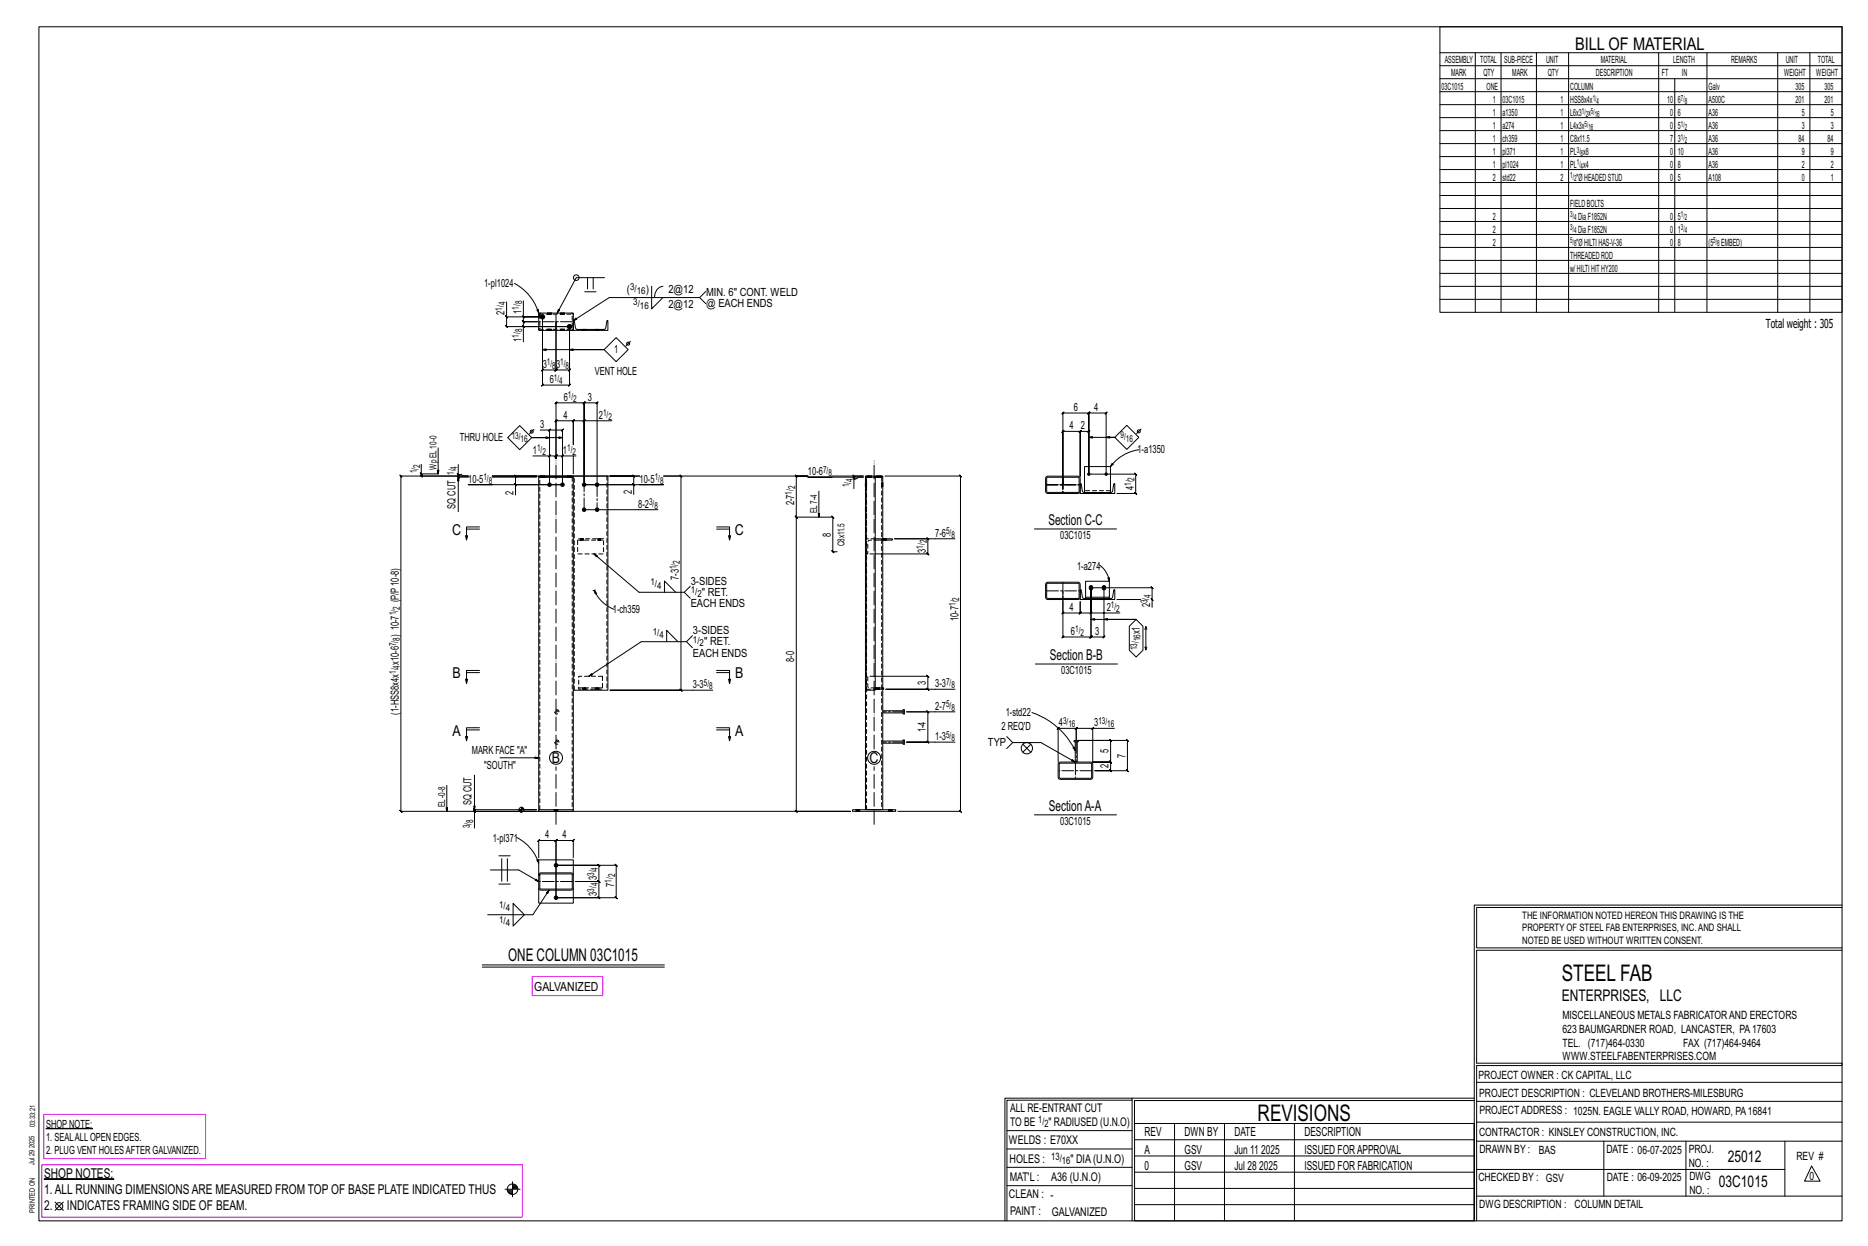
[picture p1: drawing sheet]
<svg xmlns="http://www.w3.org/2000/svg" width="914mm" height="610mm" viewBox="0 0 914 610" stroke-linecap="round" stroke-linejoin="round" font-family="sans-serif">
<g fill="#000" stroke="#000" stroke-width=".49">
<path d="M23 552h22zM22 577h34z"/>
<circle cx="266" cy="155" r="1.1"/>
<circle cx="279" cy="160" r="1.1"/>
<circle cx="269" cy="237" r=".9"/>
<circle cx="275" cy="237" r=".9"/>
<circle cx="286" cy="237" r=".9"/>
<circle cx="292" cy="237" r=".9"/>
<circle cx="533" cy="232" r=".6"/>
<circle cx="541" cy="232" r=".6"/>
<circle cx="286" cy="249" r=".9"/>
<circle cx="292" cy="249" r=".9"/>
<circle cx="534" cy="288" r="1"/>
<circle cx="541" cy="288" r="1"/>
<circle cx="272" cy="439" r=".9"/>
<circle cx="272" cy="423" r=".9"/>
</g>
<g fill="none" stroke="#000" stroke-width=".49">
<path d="M19 13h883v584h-883zM705 13h197v140h-197zM705 26h197M705 32h197M705 39h197M722 26v127M735 26v127M752 26v127M768 26v127M812 26v127M820 39v114M836 26v127"/>
<path d="M870 26v127M886 26v127M705 45h197M705 51h197M705 58h197M705 64h197M705 70h197M705 77h197M705 83h197M705 89h197M705 96h197M705 102h197"/>
<path d="M705 108h197M705 115h197M252 139a24 24 0 0 1 12 14M288 136v5M290 136v5M296 136h-14l-9 17M705 121h197M705 127h197M705 134h197M247 155l1 1zM248 155v5l-1-1 1 1h31M256 159l1 1z"/>
<path d="M256 155l1 1zM256 155v2l1 1-1-1h7h-7l1 1-1-1v3M256 147v8h10h-18v-7M263 152v-1l1 2zM264 153h17v9h-17zM266 155v26l-1 1 1-1h6v1l1-1h-1v-24v24v1l1-1h-1h7l-1 1 1-1v-21v28l-1 1 1-1h-13l-1 1 1-1zM268 153h.1M268 154h.1M270 153h.1M270 154h.1M274 153h.1M274 154h.1"/>
<path d="M276 153h.1M276 154h.1M279 160h-23v7M281 157l1 4h1h13l1-4h1v5h-17zM286 143h6M319 140v11l6-5M325 140a5 5 0 0 0-5 6M342 146l3 3M345 143l-3 3h-44l-17 11M705 140h197M705 146h197M266 171h30h-17"/>
<path d="M268 161h.1M268 162h.1M270 161h.1M270 162h.1M274 161h.1M274 162h.1M276 161h.1M276 162h.1M285 161h.1M285 162h.1M287 161h.1M287 162h.1"/>
<path d="M291 161h.1M291 162h.1M293 161h.1M293 162h.1M296 171l6-6 5 6-5 6zM309 167l-3 2M214 219v13v-2h1l-1 2h-8v-5M249 214l5-6 6 6-6 6zM261 210l-2 2M264 210h5v27v-14h-8M269 210l-1 1 1-1zM269 210h6v1l1-1h-1v27h-23v5"/>
<path d="M269 214h-9h15M286 206v-1l-1 1zM286 206h-5v-1l-1 1h1v12v-12v-1l-1 1h1h-9l1-1-1 1v18l1-1-1 1v-1h-3M300 206h-14v30M533 214h13h-5M546 214l6-6 5 6-5 6zM559 210l-3 2M206 231l1 1zM206 232v1v-1l1 1h-1h23M224 232l1 1zM224 227v5h2l1 1h2M224 232v1l1 1-1-1h5"/>
<path d="M224 233v17M229 233h-33v-1l1 1h-1v164v-1l1 1h-1h220h-26l-1-1 1 1v-144v1l-1-1h1h18v17l-1-1 1 1h2M241 233h72h-14h11v-1l1 1h-1v4M241 233h22M252 237l1 1zM263 233h-11v-1l1 1h-1v4M264 233h17h-17zM264 233v163M264 233h.1M265 233h15M267 233h.1M269 223l-1 1z"/>
<path d="M275 223h-3h1l-1 1v-1v1v-27v1l1-1h-1h14l-1 1 1-1v39v-39l-1 1 1-1h6v1l1-1h-1v39M276 223l-1 1zM278 233h.1M280 233h.1M281 233h17v105h-17zM281 223v9zM282 223h-7v14h-46h12M310 237l1 1zM313 237h12h-39h24v5M407 233h16zM407 233h-12h28l-5 1v5M417 234l1 1z"/>
<path d="M423 233h-5l-1-1 1 1v1M424 236h.1M424 238h.1M424 233h4v105h-4zM424 233h.1M427 233h.1M428 233h4h-4h3M429 233h.1M431 233h.1M432 236h.1M432 238h.1M432 233v31"/>
<path d="M433 233h37v-1l1 1h-1v164v-1l1 1h-1h-30M512 233h16l1 1v7h-1h-16v-1zM513 234h15v7h-15zM529 237l1 3 1 1h13l1-4h1v4h-17zM541 232v-30h1l-1 1v-1h-8l-1 1 1-1v30v-30l-1 1 1-1h-13h1l-1 1v-1v35v-26v1l1-1h-1h9l-1 1 1-1v22v-22l-1 1 1-1h4l-1 1 1-1v21h23l-1-1 1 1v9h-1l1 1v-1h-9M544 227h1l-1 1zM557 220a21 21 0 0 0-13 8M228 259h7M235 258h-7v6l1-2M286 249h36M351 258h6v6l1-2M351 259h6"/>
<path d="M390 253v1l-1-1h1v-20l-1-1 1 1h5h-70h8v-1l1 1h-1v105v-1l1 1h-1h-34h50M401 240v13M407 253l1 1zM424 249h.1M424 250h.1M506 259h41M531 241v-13h13v13M228 262v2M284 264h.1M285 264h.1M291 271l22 19h22l3-3M293 264h.1"/>
<path d="M294 264h.1M357 262v2M428 264h9h-9M432 264v73M433 264h.1M434 264h.1M467 264h-29h16v-1l1 1h-1v7l1 1-1-1h-28M538 276a12 12 0 0 1 5 8M291 289l1 1-1 1zM291 289a18 18 0 0 0 10 9M291 289h-1M291 289h.1"/>
<path d="M325 290v-6l6 6M335 290l3 3M512 285h16l1 1v7h-1h-16v-1zM513 286l15-1v7l-15 1zM520 294v6l1-1-1 1h9h-1l1-1v1v-6v6h-1l1-1v1h5M520 289v23l1-1-1 1h14l1-1-1 1v-24h30l-1-1 1 1v9M529 289l1 3 1 1h13l1-4h1v4h-17zM531 293v-1h12v1M531 292v-8h12v8M540 288v24l1-1-1 1h-6l1-1-1 1v-24v12h14M542 283h1v1zM547 293h11"/>
<path d="M563 293l1 1zM326 314v-6l6 6M336 314l3 3M339 311l-3 3h-22l-26 17M534 300l1-1zM534 303h22h-16M553 306l3-3 3 3v12l-3 3-3-3zM560 308l1-1v1M561 307v11l-1-1M561 317v1M228 332v2M228 329h7"/>
<path d="M235 328h-7v6l1-2M281 338v58M351 328h6v6l1-2M351 329h6M357 332v2M424 338v58M426 331h28v-1l1 1h-1v6l1 1-1-1h-20h33M428 337h.1M428 337h5h-5M430 337h.1M432 337v59M507 325h40"/>
<path d="M228 357h7M235 356h-7v6l1-2M351 356h6v6l1-2M351 357h6M432 348h10M432 349h10M442 347h1v2h-1zM467 348h-23h10l1 1-1-1v15l1 1-1-1h-10h23M505 349a37 37 0 0 1 21 18M535 356h-8l-1 1 1-1v6v-6l-1 1 1-1h-9l-1 1 1-1v17M535 356l-1 1zM546 356h-11v17"/>
<path d="M228 360v2M232 379v17M245 371h19M357 360v2M432 363h10M432 364h10M442 362h1v2h-1zM493 360l3 3h14l16 10-1-1 1 1v-10M496 363l-3 3M501 364l2 2 2-2M501 368l2-2 2 2M518 373h16l1 1v7h-1h-15l-1-1z"/>
<path d="M519 374l15-1v7l-15 1zM525 366l1-1v2zM526 362h2v1h-2zM527 363v10M528 362h24h-1l1 1v-1v15h-1l1 1v-1h-16h8v1l-1-1h1v-4l-1-1 1 1h-9h9l-1-1 1 1v-11v1l-1-1h1zM219 384v13M232 396l1 1zM254 396h9h-31l1 1-1-1v1M254 396h1M254 397h1M255 397h.1M255 395v3"/>
<path d="M255 396h1M255 395h1M263 397h-31v8M264 396h17v1h-17zM271 396h.1M271 397h.1M273 396h.1M273 397h.1M417 396h21v1h-21zM419 396h.1M419 397h.1M421 396h.1"/>
<path d="M421 397h.1M425 396h6M435 396h.1M435 397h.1M437 396h.1M437 397h.1M506 399h41M244 419h6M253 410a22 22 0 0 1 11 12M264 420v-9l-1 1 1-1h8v1l1-1h-1v28h21l1 1-1-1v-8l1 1-1-1h-11h11l1 1-1-1v-8l1 1-1-1h-21h30h-1l1 1v-1v16h-1l1 1v-1h-30v-28v1l1-1h-1h9l-1 1 1-1v9M240 426h14l10 5M244 433h6"/>
<path d="M246 420v11M248 420v11M263 421v-1l1 2zM264 428v-7h17l-1 14h-16v-1v-6v-1h16l1 1M264 434v8h17v-8M264 428h16v7h-15zM269 436l-8 12h-22M251 442l6 6-6 5zM722 443v154M722 443h180M902 444h-179v20h179M236 472h89"/>
<path d="M236 473h89M902 465h-179v55h179v1h-179v76M554 538h-61v59M554 537h168M722 538h-167v13M723 539h179M723 530h179M493 553h61M555 550h167v47h-167zM555 558h167M575 550v47M599 550v47"/>
<path d="M634 550v47M723 549h179M723 558h179M785 558v27M825 558v27M874 558v27M251 578v8M251 580h1M493 571h61M493 562h61M555 573h167M555 566h167"/>
<path d="M723 572h151M887 570l4 8h-8zM27 588l4 4M31 588l-4 4M247 582h8M248 582h3M248 583h3M249 583h2M249 584h2M251 581h2M251 580h2M492 597v-60h62v60"/>
<path d="M493 580h61M555 589h167M555 581h167M723 585h179"/>
<circle cx="282" cy="136" r="1.4"/>
<circle cx="307" cy="168" r=".7"/>
<circle cx="260" cy="211" r=".7"/>
<circle cx="557" cy="211" r=".7"/>
<circle cx="272" cy="371" r="3"/>
<circle cx="428" cy="371" r="3"/>
<circle cx="503" cy="366" r="2.8"/>
<circle cx="255" cy="396" r="1.2"/>
<circle cx="29" cy="590" r="1.8"/>
<circle cx="251" cy="582" r="2.6"/>
</g>
<path d="M260 478h35v9h-35zM22 545h79v22h-79zM21 570h235v26h-235z" fill="none" stroke="#f0f" stroke-width=".5"/>
<g fill="none" stroke="#000" stroke-width=".49" stroke-dasharray="2 1.4">
<path d="M264 154h.1M264 154h16v7h-15zM265 153l-1 1M268 153v1M268 153h.1M269 153l-1 1M269 153v1zM269 154h.1M269 153v1M270 153v1M270 153h.1M270 154h.1"/>
<path d="M270 154v-1M274 153v1M274 153h1M275 153l-1 1M275 153v1M275 153l1 1zM275 154h.1M276 153v1M276 153h.1M276 154h.1M276 154v-1M281 154l-1-1"/>
<path d="M264 161l1 1M268 161h.1M268 161v1M268 162h.1M268 162v-1M269 161v1zM269 162v-1M269 162l1-1M269 161h.1M270 162v-1M270 162h.1M274 161h1"/>
<path d="M274 161v1M275 162h-1M275 162v-1M275 161v1zM275 162l1-1M275 161h1M276 162v-1M276 162h.1M280 162l1-1M285 161h.1M285 161v1M285 162h.1"/>
<path d="M285 162v-1M286 161v1zM286 162v-1M286 162l1-1M286 161h.1M287 162v-1M287 162h.1M291 161h.1M291 161v1M291 162h.1M292 162v-1M292 161v1z"/>
<path d="M292 162l1-1M292 161h1M293 162v-1M293 162h.1M264 233h1M264 233h.1M265 233h-1M265 233h.1M265 233h1zM266 233h.1M266 233h1M267 233h.1"/>
<path d="M278 233h.1M278 233h1zM279 233h1M279 233h.1M280 233h.1M280 233v163M297 233v105M424 237h.1M424 236h.1M424 238h.1M424 237v1M424 233h4h-3"/>
<path d="M424 233h1M424 233h.1M425 233h-1M425 233h.1M425 233h1zM426 233h.1M426 233h1M427 233h.1M427 233h-1M429 233h.1M430 233h.1M430 233h1"/>
<path d="M431 233h.1M432 237h.1M432 238h.1M432 233v163M432 236h.1M432 237v-1M424 249h.1M424 250h.1M424 249v1M544 240h-13M283 264h12v7h-12zM283 264h12"/>
<path d="M284 264h.1M285 264h.1M293 264h.1M293 264h1M294 264h.1M424 271h1v-6l1-1h2M428 264h-4M432 264h.1M433 264h.1M433 264h1M434 264h.1M281 338v-105"/>
<path d="M283 331h12v6h-12zM285 337h.1M286 337h.1M286 337h1M287 337h.1M291 337h.1M292 337h.1M293 337h.1M293 337h-1h1M295 337h-12M424 338v-105M424 337h4"/>
<path d="M428 337h.1M428 337l-3-1v-5h-1M429 337h.1M430 337h.1M430 337h-1h1M432 337h.1M264 396v-163M271 396v1M271 396h.1M272 396l-1 1M272 396v1zM272 396v1"/>
<path d="M272 397h.1M273 396v1M273 396h.1M273 397h.1M273 397v-1M419 396v1M419 396h.1M420 396l-1 1M420 396v1zM420 397h.1M420 396v1M421 396v1"/>
<path d="M421 396h.1M421 397h.1M421 397v-1M424 396v-163M435 396v1M435 396h.1M436 396v1zM436 396l-1 1M436 397h-1M436 396v1M437 396h.1M437 397h.1"/>
<path d="M437 397v-1M264 428h.1"/>
<circle cx="273" cy="348" r=".5"/>
<circle cx="273" cy="348" r="1.1"/>
<circle cx="273" cy="363" r=".5"/>
<circle cx="273" cy="363" r="1.1"/>
</g>
<path d="M272 366v-141M428 366v-141M272 403v-28M428 403v-28" fill="none" stroke="#000" stroke-width=".49" stroke-dasharray="6.8 1 0 1"/>
<g fill="none" stroke="#000" stroke-width=".49" stroke-dasharray="5.8 1 1 1">
<path d="M272 154v7M280 157h-16M292 237v12M512 237h16zM520 233v8zM286 249v-12M512 289h16M520 285v8M443 348h-11M443 363h-11M526 373v8M527 363v10"/>
<path d="M534 377h-16M280 431h-16"/>
</g>
<g font-size="11.2">
<text x="764" y="480">STEEL FAB</text>
<text x="616" y="548">REVISIONS</text>
</g>
<g font-size="8.6">
<text x="771" y="24">BILL OF MATERIAL</text>
<text x="249" y="470">ONE COLUMN 03C1015</text>
</g>
<g font-size="7.9">
<text x="765" y="490">ENTERPRISES, LLC</text>
<text x="846" y="569">25012</text>
<text x="841" y="581">03C1015</text>
</g>
<g font-size="7.3">
<text x="513" y="257">Section C-C</text>
<text x="221" y="262">C</text>
<text x="360" y="262">C</text>
<text x="514" y="323">Section B-B</text>
<text x="221" y="332">B</text>
<text x="360" y="332">B</text>
<text x="221" y="360">A</text>
<text x="360" y="360">A</text>
<text x="270" y="373">B</text>
<text x="426" y="373">C</text>
<text x="513" y="397">SectionA-A</text>
</g>
<g font-size="6.6">
<text x="22" y="576">SHOP NOTES:</text>
<text x="22" y="584">1.ALL RUNNING DIMENSIONSARE MEASURED FROM TOP OF BASE PLATE INDICATED THUS</text>
<text x="22" y="592">2.</text>
<text x="33" y="592">INDICATES FRAMING SIDE OF BEAM.</text>
</g>
<g font-size="6.1">
<text x="864" y="161">Total weight : 305</text>
<text x="262" y="485">GALVANIZED</text>
<text x="560" y="556">REV</text>
<text x="580" y="556">DWN BY</text>
<text x="604" y="556">DATE</text>
<text x="639" y="556">DESCRIPTION</text>
<text x="560" y="564">A</text>
<text x="580" y="564">GSV</text>
<text x="604" y="564">Jun 11</text>
<text x="617" y="564">2025</text>
<text x="639" y="564">ISSUED FORAPPROVAL</text>
<text x="560" y="572">0</text>
<text x="580" y="572">GSV</text>
<text x="604" y="572">Jul 28</text>
<text x="616" y="572">2025</text>
<text x="639" y="572">ISSUED FOR FABRICATION</text>
</g>
<g font-size="5.9">
<text x="494" y="560">WELDS : E70XX</text>
<text x="494" y="569">HOLES :</text>
<text x="524" y="569">&quot; DIA(U.N.O)</text>
<text x="494" y="578">MAT'L :</text>
<text x="515" y="578">A36 (U.N.O)</text>
<text x="494" y="586">CLEAN : -</text>
<text x="495" y="595">PAINT :</text>
<text x="515" y="595">GALVANIZED</text>
</g>
<g font-size="5.8">
<text x="494" y="544">ALL RE-ENTRANT CUT</text>
<text x="494" y="551">TO BE</text>
<text x="513" y="551">&quot; RADIUSED (U.N.O)</text>
</g>
<g font-size="5.6">
<text x="765" y="499">MISCELLANEOUS METALS FABRICATORAND ERECTORS</text>
<text x="765" y="505">623 BAUMGARDNER ROAD, LANCASTER, PA17603</text>
<text x="765" y="512">TEL. (717)464-0330</text>
<text x="824" y="512">FAX (717)464-9464</text>
<text x="765" y="519">WWW.STEELFABENTERPRISES.COM</text>
<text x="724" y="528">PROJECT OWNER : CK CAPITAL, LLC</text>
<text x="724" y="537">PROJECT DESCRIPTION : CLEVELAND BROTHERS-MILESBURG</text>
<text x="724" y="545">PROJECTADDRESS : 1025N. EAGLE VALLY ROAD, HOWARD, PA16841</text>
<text x="724" y="556">CONTRACTOR : KINSLEY CONSTRUCTION, INC.</text>
<text x="724" y="564">DRAWN BY :</text>
<text x="753" y="564">BAS</text>
<text x="786" y="564">DATE : 06-07-2025</text>
<text x="827" y="564">PROJ.</text>
<text x="879" y="568">REV #</text>
<text x="827" y="571">NO. :</text>
<text x="724" y="578">CHECKED BY : GSV</text>
<text x="787" y="578">DATE : 06-09-2025</text>
<text x="827" y="578">DWG</text>
<text x="886" y="578">0</text>
<text x="827" y="584">NO. :</text>
<text x="724" y="591">DWG DESCRIPTION : COLUMN DETAIL</text>
</g>
<g font-size="5.5">
<text x="237" y="141">1-pl1024</text>
<text x="307" y="143">(</text>
<text x="316" y="143">)</text>
<text x="327" y="143">2@12</text>
<text x="346" y="145">MIN. 6&quot; CONT. WELD</text>
<text x="247" y="154" transform="rotate(-90 247 154)">2</text>
<text x="255" y="154" transform="rotate(-90 255 154)">1</text>
<text x="327" y="151">2@12</text>
<text x="346" y="150">@ EACH ENDS</text>
<text x="255" y="167" transform="rotate(-90 255 167)">1</text>
<text x="301" y="173">1</text>
<text x="266" y="180">3</text>
<text x="272" y="180">3</text>
<text x="291" y="184">VENT HOLE</text>
<text x="269" y="187">6</text>
<text x="276" y="196">6</text>
<text x="288" y="196">3</text>
<text x="526" y="201">6</text>
<text x="536" y="201">4</text>
<text x="264" y="209">3</text>
<text x="276" y="205">4</text>
<text x="293" y="205">2</text>
<text x="225" y="216">THRU HOLE</text>
<text x="524" y="210">4</text>
<text x="529" y="210">2</text>
<text x="557" y="222">1-a1350</text>
<text x="261" y="222">1</text>
<text x="276" y="222">1</text>
<text x="395" y="232">10-6</text>
<text x="229" y="236">10-5</text>
<text x="313" y="236">10-5</text>
<text x="555" y="240" transform="rotate(-90 555 240)">4</text>
<text x="251" y="242" transform="rotate(-90 251 242)">2</text>
<text x="309" y="242" transform="rotate(-90 309 242)">2</text>
<text x="223" y="249" transform="rotate(-90 223 249)">SQ CUT</text>
<text x="312" y="248">8-2</text>
<text x="389" y="247" transform="rotate(-90 389 247)">2-7</text>
<text x="407" y="263" transform="rotate(-90 407 263)">8</text>
<text x="458" y="263">7-6</text>
<text x="519" y="264">03C1015</text>
<text x="453" y="271" transform="rotate(-90 453 271)">3</text>
<text x="527" y="279">1-a274</text>
<text x="332" y="284" transform="rotate(-90 332 284)">7-3</text>
<text x="338" y="286">3-SIDES</text>
<text x="344" y="292">&quot; RET.</text>
<text x="195" y="295" transform="rotate(-90 195 295)">(P/P10-8)</text>
<text x="338" y="297">EACH ENDS</text>
<text x="524" y="299">4</text>
<text x="542" y="299">2</text>
<text x="563" y="297" transform="rotate(-90 563 297)">2</text>
<text x="300" y="300">1-ch359</text>
<text x="469" y="304" transform="rotate(-90 469 304)">10-7</text>
<text x="195" y="312" transform="rotate(-90 195 312)">) 10-7</text>
<text x="339" y="310">3-SIDES</text>
<text x="524" y="311">6</text>
<text x="536" y="311">3</text>
<text x="558" y="310" transform="rotate(-90 558 310)">x1</text>
<text x="345" y="316">&quot; RET.</text>
<text x="339" y="321">EACH ENDS</text>
<text x="389" y="324" transform="rotate(-90 389 324)">8-0</text>
<text x="195" y="325" transform="rotate(-90 195 325)">x10-6</text>
<text x="519" y="330">03C1015</text>
<text x="453" y="335" transform="rotate(-90 453 335)">3</text>
<text x="339" y="337">3-3</text>
<text x="458" y="336">3-3</text>
<text x="458" y="347">2-7</text>
<text x="195" y="350" transform="rotate(-90 195 350)">(1-HSS8x4x</text>
<text x="492" y="351">1-std22</text>
<text x="453" y="358" transform="rotate(-90 453 358)">1-4</text>
<text x="490" y="357">2 REQ'D</text>
<text x="518" y="355">4</text>
<text x="536" y="355">3</text>
<text x="458" y="362">1-3</text>
<text x="484" y="365">TYP</text>
<text x="231" y="369">MARK FACE &quot;A&quot;</text>
<text x="543" y="369" transform="rotate(-90 543 369)">5</text>
<text x="551" y="371" transform="rotate(-90 551 371)">7</text>
<text x="237" y="376">&quot;SOUTH&quot;</text>
<text x="543" y="376" transform="rotate(-90 543 376)">2</text>
<text x="231" y="394" transform="rotate(-90 231 394)">SQ CUT</text>
<text x="519" y="404">03C1015</text>
<text x="241" y="412">1-pl371</text>
<text x="267" y="410">4</text>
<text x="275" y="410">4</text>
<text x="292" y="431" transform="rotate(-90 292 431)">3</text>
<text x="301" y="434" transform="rotate(-90 301 434)">7</text>
<text x="292" y="438" transform="rotate(-90 292 438)">3</text>
<text x="23" y="552">SHOPNOTE:</text>
<text x="23" y="558">1. SEALALLOPEN EDGES.</text>
<text x="23" y="565">2. PLUG VENT HOLESAFTER GALVANIZED.</text>
</g>
<g font-size="5">
<text x="745" y="450">THE INFORMATION NOTED HEREON THIS DRAWING IS THE</text>
<text x="745" y="456">PROPERTY OF STEEL FAB ENTERPRISES, INC.AND SHALL</text>
<text x="745" y="462">NOTED BE USED WITHOUT WRITTEN CONSENT.</text>
<text x="508" y="550">1/</text>
<text x="511" y="551">2</text>
<text x="515" y="568">13/</text>
<text x="520" y="570">16</text>
</g>
<g font-size="4.9">
<text x="707" y="31">ASSEMBLY</text>
<text x="725" y="31">TOTAL</text>
<text x="736" y="31">SUB-PIECE</text>
<text x="757" y="31">UNIT</text>
<text x="784" y="31">MATERIAL</text>
<text x="819" y="31">LENGTH</text>
<text x="847" y="31">REMARKS</text>
<text x="874" y="31">UNIT</text>
<text x="890" y="31">TOTAL</text>
<text x="710" y="37">MARK</text>
<text x="726" y="37">QTY</text>
<text x="740" y="37">MARK</text>
<text x="758" y="37">QTY</text>
<text x="781" y="37">DESCRIPTION</text>
<text x="814" y="37">FT</text>
<text x="823" y="37">IN</text>
<text x="873" y="37">WEIGHT</text>
<text x="889" y="37">WEIGHT</text>
<text x="706" y="44">03C1015</text>
<text x="728" y="44">ONE</text>
<text x="769" y="44">COLUMN</text>
<text x="836" y="44">Galv</text>
<text x="879" y="44">305</text>
<text x="893" y="44">305</text>
<text x="731" y="50">1</text>
<text x="736" y="50">03C1015</text>
<text x="764" y="50">1</text>
<text x="769" y="50">HSS8x4x</text>
<text x="816" y="50">10</text>
<text x="821" y="50">6</text>
<text x="836" y="50">A500C</text>
<text x="879" y="50">201</text>
<text x="893" y="50">201</text>
<text x="731" y="57">1</text>
<text x="736" y="57">a1350</text>
<text x="764" y="57">1</text>
<text x="769" y="57">L6x3 x</text>
<text x="818" y="57">0</text>
<text x="821" y="57">6</text>
<text x="836" y="57">A36</text>
<text x="882" y="57">5</text>
<text x="896" y="57">5</text>
<text x="731" y="63">1</text>
<text x="736" y="63">a274</text>
<text x="764" y="63">1</text>
<text x="769" y="63">L4x3x</text>
<text x="818" y="63">0</text>
<text x="821" y="63">5</text>
<text x="836" y="63">A36</text>
<text x="882" y="63">3</text>
<text x="896" y="63">3</text>
<text x="731" y="69">1</text>
<text x="736" y="69">ch359</text>
<text x="764" y="69">1</text>
<text x="769" y="69">C8x11.5</text>
<text x="818" y="69">7</text>
<text x="821" y="69">3</text>
<text x="836" y="69">A36</text>
<text x="880" y="69">84</text>
<text x="895" y="69">84</text>
<text x="731" y="76">1</text>
<text x="736" y="76">pl371</text>
<text x="764" y="76">1</text>
<text x="769" y="76">PL x8</text>
<text x="818" y="76">0</text>
<text x="821" y="76">10</text>
<text x="836" y="76">A36</text>
<text x="882" y="76">9</text>
<text x="896" y="76">9</text>
<text x="731" y="82">1</text>
<text x="736" y="82">pl1024</text>
<text x="764" y="82">1</text>
<text x="769" y="82">PL x4</text>
<text x="818" y="82">0</text>
<text x="821" y="82">8</text>
<text x="836" y="82">A36</text>
<text x="882" y="82">2</text>
<text x="896" y="82">2</text>
<text x="731" y="88">2</text>
<text x="736" y="88">std22</text>
<text x="764" y="88">2</text>
<text x="772" y="88">&quot;ØHEADEDSTUD</text>
<text x="818" y="88">0</text>
<text x="821" y="88">5</text>
<text x="836" y="88">A108</text>
<text x="882" y="88">0</text>
<text x="896" y="88">1</text>
<text x="769" y="101">FIELDBOLTS</text>
<text x="731" y="107">2</text>
<text x="772" y="107">DiaF1852N</text>
<text x="818" y="107">0</text>
<text x="821" y="107">5</text>
<text x="731" y="114">2</text>
<text x="772" y="114">DiaF1852N</text>
<text x="818" y="114">0</text>
<text x="821" y="114">1</text>
<text x="731" y="120">2</text>
<text x="772" y="120">&quot;ØHILTIHAS-V-36</text>
<text x="818" y="120">0</text>
<text x="821" y="120">8</text>
<text x="836" y="120">(5</text>
<text x="843" y="120">EMBED)</text>
<text x="769" y="127">THREADEDROD</text>
<text x="769" y="133">w/HILTIHITHY200</text>
</g>
<g font-size="4.7">
<text x="308" y="142">3/</text>
<text x="312" y="144">16</text>
<text x="247" y="149" transform="rotate(-90 247 149)">4</text>
<text x="256" y="149" transform="rotate(-90 256 149)">8</text>
<text x="310" y="149">3/</text>
<text x="246" y="152" transform="rotate(-90 246 152)">1/</text>
<text x="254" y="152" transform="rotate(-90 254 152)">1/</text>
<text x="313" y="151">16</text>
<text x="254" y="165" transform="rotate(-90 254 165)">1/</text>
<text x="256" y="163" transform="rotate(-90 256 163)">8</text>
<text x="268" y="179">1/</text>
<text x="274" y="179">1/</text>
<text x="270" y="180">8</text>
<text x="277" y="180">8</text>
<text x="271" y="186">1/</text>
<text x="274" y="188">4</text>
<text x="278" y="195">1/</text>
<text x="281" y="197">2</text>
<text x="295" y="204">1/</text>
<text x="298" y="205">2</text>
<text x="250" y="215">13/</text>
<text x="549" y="215">9/</text>
<text x="255" y="216">16</text>
<text x="263" y="221">1/</text>
<text x="278" y="221">1/</text>
<text x="551" y="216">16</text>
<text x="266" y="222">2</text>
<text x="280" y="222">2</text>
<text x="204" y="232" transform="rotate(-90 204 232)">1/</text>
<text x="206" y="229" transform="rotate(-90 206 229)">2</text>
<text x="214" y="230" transform="rotate(-90 214 230)">Wp EL10-0</text>
<text x="222" y="232" transform="rotate(-90 222 232)">1/</text>
<text x="224" y="230" transform="rotate(-90 224 230)">4</text>
<text x="403" y="231">7/</text>
<text x="405" y="233">8</text>
<text x="237" y="235">1/</text>
<text x="239" y="237">8</text>
<text x="320" y="235">1/</text>
<text x="323" y="237">8</text>
<text x="389" y="239" transform="rotate(-90 389 239)">2</text>
<text x="416" y="238" transform="rotate(-90 416 238)">1/</text>
<text x="417" y="236" transform="rotate(-90 417 236)">4</text>
<text x="554" y="238" transform="rotate(-90 554 238)">1/</text>
<text x="555" y="235" transform="rotate(-90 555 235)">2</text>
<text x="388" y="242" transform="rotate(-90 388 242)">1/</text>
<text x="318" y="247">3/</text>
<text x="320" y="249">8</text>
<text x="400" y="251" transform="rotate(-90 400 251)">EL7-4</text>
<text x="463" y="261">5/</text>
<text x="466" y="263">8</text>
<text x="413" y="267" transform="rotate(-90 413 267)">C8x11.5</text>
<text x="452" y="268" transform="rotate(-90 452 268)">1/</text>
<text x="454" y="266" transform="rotate(-90 454 266)">2</text>
<text x="333" y="276" transform="rotate(-90 333 276)">2</text>
<text x="331" y="278" transform="rotate(-90 331 278)">1/</text>
<text x="318" y="286">1/</text>
<text x="322" y="288">4</text>
<text x="338" y="290">1/</text>
<text x="341" y="292">2</text>
<text x="470" y="294" transform="rotate(-90 470 294)">2</text>
<text x="563" y="292" transform="rotate(-90 563 292)">4</text>
<text x="196" y="298" transform="rotate(-90 196 298)">2</text>
<text x="468" y="296" transform="rotate(-90 468 296)">1/</text>
<text x="544" y="298">1/</text>
<text x="546" y="299">2</text>
<text x="562" y="295" transform="rotate(-90 562 295)">3/</text>
<text x="194" y="301" transform="rotate(-90 194 301)">1/</text>
<text x="320" y="310">1/</text>
<text x="526" y="309">1/</text>
<text x="529" y="311">2</text>
<text x="194" y="316" transform="rotate(-90 194 316)">7/</text>
<text x="196" y="314" transform="rotate(-90 196 314)">8</text>
<text x="323" y="312">4</text>
<text x="339" y="314">1/</text>
<text x="342" y="316">2</text>
<text x="558" y="314" transform="rotate(-90 558 314)">16</text>
<text x="557" y="318" transform="rotate(-90 557 318)">13/</text>
<text x="194" y="330" transform="rotate(-90 194 330)">1/</text>
<text x="196" y="327" transform="rotate(-90 196 327)">4</text>
<text x="345" y="335">5/</text>
<text x="463" y="335">7/</text>
<text x="347" y="337">8</text>
<text x="466" y="337">8</text>
<text x="463" y="346">5/</text>
<text x="466" y="348">8</text>
<text x="520" y="354">3/</text>
<text x="523" y="356">16</text>
<text x="538" y="354">13/</text>
<text x="542" y="356">16</text>
<text x="463" y="361">5/</text>
<text x="466" y="363">8</text>
<text x="218" y="395" transform="rotate(-90 218 395)">EL-0-8</text>
<text x="230" y="405" transform="rotate(-90 230 405)">3/</text>
<text x="232" y="403" transform="rotate(-90 232 403)">8</text>
<text x="293" y="426" transform="rotate(-90 293 426)">4</text>
<text x="291" y="429" transform="rotate(-90 291 429)">3/</text>
<text x="299" y="432" transform="rotate(-90 299 432)">1/</text>
<text x="301" y="429" transform="rotate(-90 301 429)">2</text>
<text x="291" y="436" transform="rotate(-90 291 436)">3/</text>
<text x="293" y="434" transform="rotate(-90 293 434)">4</text>
<text x="244" y="444">1/</text>
<text x="248" y="446">4</text>
<text x="244" y="451">1/</text>
<text x="248" y="453">4</text>
</g>
<g font-size="4.2">
<text x="780" y="49">1/</text>
<text x="781" y="51">4</text>
<text x="823" y="49">7/</text>
<text x="825" y="51">8</text>
<text x="774" y="56">1/ 5/</text>
<text x="776" y="57">2</text>
<text x="781" y="57">16</text>
<text x="776" y="62">5/</text>
<text x="778" y="63">16</text>
<text x="823" y="62">1/</text>
<text x="825" y="63">2</text>
<text x="823" y="68">1/</text>
<text x="825" y="70">2</text>
<text x="772" y="75">3/</text>
<text x="774" y="76">8</text>
<text x="772" y="81">1/</text>
<text x="774" y="82">4</text>
<text x="769" y="87">1/</text>
<text x="770" y="89">2</text>
<text x="769" y="106">3/</text>
<text x="770" y="108">4</text>
<text x="823" y="106">1/</text>
<text x="825" y="108">2</text>
<text x="769" y="113">3/</text>
<text x="823" y="113">3/</text>
<text x="769" y="119">5/</text>
<text x="770" y="114">4</text>
<text x="825" y="114">4</text>
<text x="839" y="119">5/</text>
<text x="770" y="121">8</text>
<text x="841" y="121">8</text>
</g>
<g font-size="3.7">
<text x="17" y="551" transform="rotate(-90 17 551)">03:33:21</text>
<text x="17" y="562" transform="rotate(-90 17 562)">2025</text>
<text x="17" y="570" transform="rotate(-90 17 570)">Jul 29</text>
<text x="17" y="593" transform="rotate(-90 17 593)">PRINTED ON</text>
</g>
</svg>
